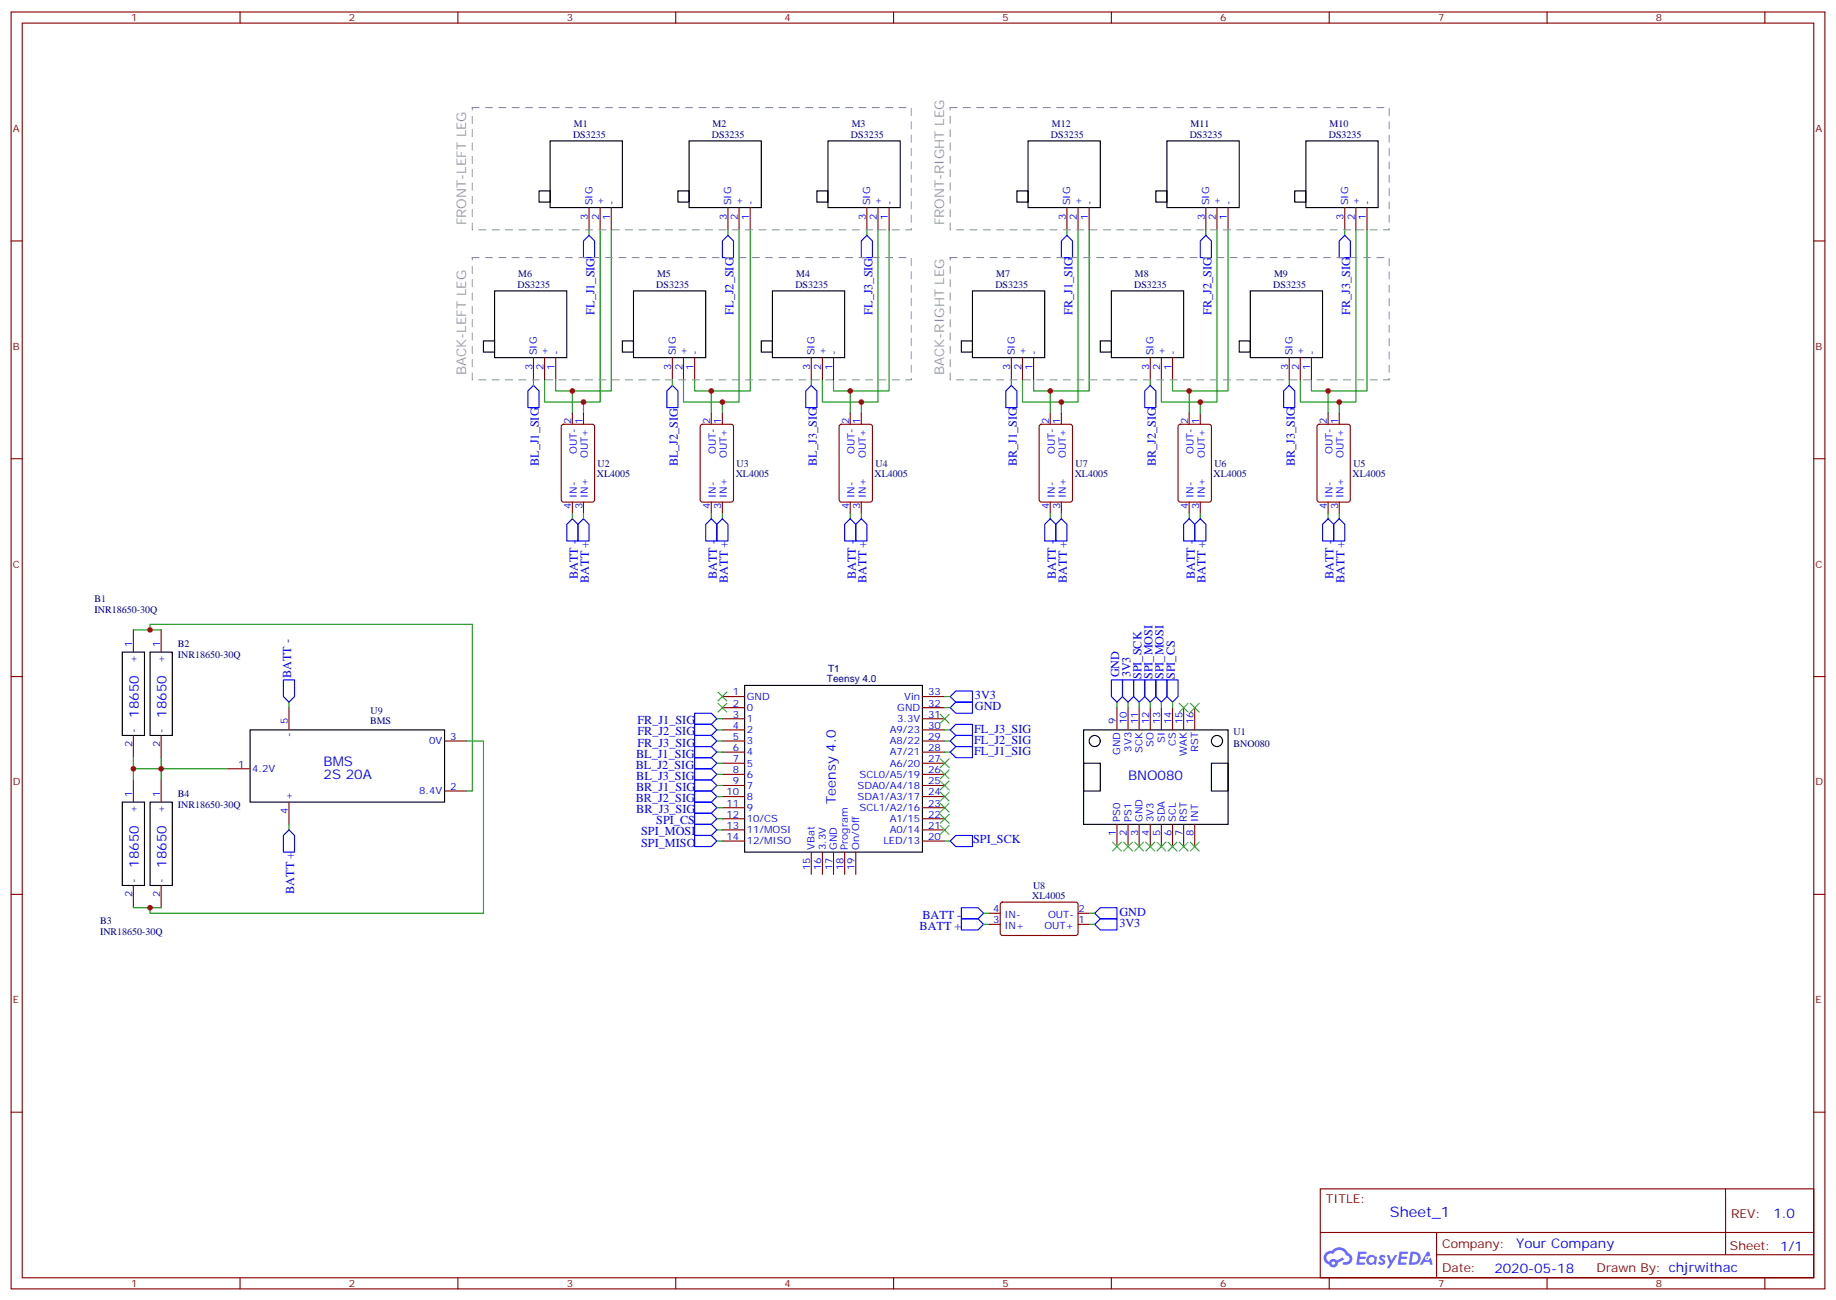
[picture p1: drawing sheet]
<svg xmlns="http://www.w3.org/2000/svg" width="583mm" height="413mm" viewBox="0 0 583 413" stroke-linecap="round" stroke-linejoin="round" font-family="sans-serif">
<g fill="none" stroke="#870000" stroke-width=".35">
<path d="M3.5 3.8h575.8v405.4h-575.8zM7.1 7.3h568.6v398.3h-568.6zM76.2 3.8v3.5M145.3 3.8v3.5M214.5 3.8v3.5M283.6 3.8v3.5M352.8 3.8v3.5M421.9 3.8v3.5M491.1 3.8v3.5M560.2 3.8v3.5M3.5 76.5h3.6M575.7 76.5h3.6"/>
<path d="M3.5 145.6h3.6M575.7 145.6h3.6M3.5 214.8h3.6M575.7 214.8h3.6M3.5 283.9h3.6M575.7 283.9h3.6M3.5 353.1h3.6M575.7 353.1h3.6M419.1 377.4h156.6v28.2h-156.6zM547.7 377.4v20.9M419.1 391.2h156.5M456 398.3h119.6"/>
<path d="M456 391.2v14.2M76.2 405.6v3.6M145.3 405.6v3.6M214.5 405.6v3.6M283.6 405.6v3.6M352.8 405.6v3.6M421.9 405.6v3.6M491.1 405.6v3.6M560.2 405.6v3.6"/>
</g>
<g fill="#5487ff">
<path d="M438.1 398.6a1.22 1.22 0 0 1 1.7 .2l-.4 .6a.47 .47 0 0 0-.3-.4 .47 .47 0 0 0-.5 .2l.1 .2a1.14 1.14 0 0 1 .8 1.8 1.14 1.14 0 0 1-1.9 0l-.2-.2 .5-.6 .7 .5a.29 .29 0 0 0 .3-.3 .29 .29 0 0 0-.2-.3 1.04 1.04 0 0 1-.6-1.7z"/>
<path d="M431.1 397.3h2.3l.4 .2-.2 .5-1.8 .1-.1 .8h1.5l.3 .4-.3 .4h-1.6l-.2 1.1h1.7l.2 .3-.2 .3-2.6 .1z"/>
<path d="M444.2 397.3l2.7 .2-.1 .5-1.8 .1-.2 .8h1.6l.3 .4-.4 .4h-1.6l-.1 1.1h1.7l.2 .3-.2 .3-2.7 .1z"/>
<path d="M453 397.3h.7l.3 1.3-.6 .3a.69 .69 0 0 0-1 .3 .69 .69 0 0 0 .4 .9 .69 .69 0 0 0 .9-.6l.5-.2 .6 2.2h-.8l-.3-.9h-1.7l-.5 .9h-.8z"/>
<path d="M440.2 398.4h.8l.6 1.8 1.1-1.8h.9l-2.6 4.2h-.8l.9-1.5z"/>
<path d="M447.8 397.3l-.6 4.2h1.3a2.11 2.11 0 0 0 2.5-2.1 2.11 2.11 0 0 0-2.5-2.1zM448.5 398.1a1.43 1.43 0 0 1 1.6 1.6 1.43 1.43 0 0 1-2 1.1z"/>
<path d="M434.1 399a1.54 1.54 0 0 0-.1 2.1 1.54 1.54 0 0 0 2.1 .1l.7 .3 .3-2.3-.6-.3a1.49 1.49 0 0 0-2.4 .1zM434.3 400a.95 .95 0 0 1 1.9 0 .95 .95 0 0 1-1.9 0z"/>
<path d="M420.8 397.7a2.18 2.18 0 0 0 1.1 3.7 1.44 1.44 0 0 0 1.6 .9 1.44 1.44 0 0 0 1.2-1.4l2-1-.5-.8-1.9 1a1.47 1.47 0 0 0-2.4 .4 1.39 1.39 0 0 1-.7-1.9 1.39 1.39 0 0 1 2-.5 2.12 2.12 0 0 1 2.2-1.3 2.12 2.12 0 0 1 1.9 1.7 1.14 1.14 0 0 1 1 1.4 1.14 1.14 0 0 1-1.6 .7 .43 .43 0 0 0-.5 .4 .43 .43 0 0 0 .4 .5 1.98 1.98 0 0 0 2.5-1.2 1.98 1.98 0 0 0-1.2-2.6 3.1 3.1 0 0 0-5.3-.6l-.9 .1zM422.7 401a.55 .55 0 0 1 1.1 0 .55 .55 0 0 1-1.1 0z"/>
<circle cx="453" cy="399.4" r=".26"/>
</g>
<g fill="none" stroke="#000" stroke-width=".35">
<path d="M174.6 44.7h23v21.2h-23zM218.7 44.7h23v21.2h-23zM262.8 44.7h23v21.2h-23zM326.3 44.7h22.9v21.2h-22.9zM370.4 44.7h22.9v21.2h-22.9zM414.5 44.7h22.9v21.2h-22.9zM171.1 60.6h3.5v3.5h-3.5zM215.2 60.6h3.5v3.5h-3.5zM259.3 60.6h3.5v3.5h-3.5zM322.8 60.6h3.5v3.5h-3.5zM366.9 60.6h3.5v3.5h-3.5zM411 60.6h3.5v3.5h-3.5z"/>
<path d="M157 92.4h22.9v21.1h-22.9zM201.1 92.4h22.9v21.1h-22.9zM245.2 92.4h22.9v21.1h-22.9zM308.7 92.4h22.9v21.1h-22.9zM352.8 92.4h22.9v21.1h-22.9zM396.9 92.4h22.9v21.1h-22.9zM153.5 108.2h3.5v3.6h-3.5zM197.6 108.2h3.5v3.6h-3.5zM241.7 108.2h3.5v3.6h-3.5zM305.2 108.2h3.5v3.6h-3.5zM349.2 108.2h3.6v3.6h-3.6zM393.3 108.2h3.6v3.6h-3.6z"/>
<path d="M38.8 207h7.1v26.5h-7.1zM47.6 207h7.1v26.5h-7.1zM236.4 217.6h56.4v52.9h-56.4zM79.4 231.7h61.7v22.9h-61.7zM344 231.7h45.8v30h-45.8zM38.8 254.6h7.1v26.5h-7.1zM47.6 254.6h7.1v26.5h-7.1zM344 242.3h5.2v8.8h-5.2zM384.5 242.3h5.3v8.8h-5.3z"/>
<circle cx="347.5" cy="235.2" r="1.76"/>
<circle cx="386.3" cy="235.2" r="1.76"/>
</g>
<g fill="none" stroke="#870000" stroke-width=".35">
<path d="M187 65.9v7.1M190.5 65.9v7.1M194 65.9v7.1M231.1 65.9v7.1M234.6 65.9v7.1M238.1 65.9v7.1M275.2 65.9v7.1M278.7 65.9v7.1M282.2 65.9v7.1M338.7 65.9v7.1M342.2 65.9v7.1M345.7 65.9v7.1"/>
<path d="M382.8 65.9v7.1M386.3 65.9v7.1M389.8 65.9v7.1M426.9 65.9v7.1M430.4 65.9v7.1M433.9 65.9v7.1M169.3 113.5v7.1M172.9 113.5v7.1M176.4 113.5v7.1M213.4 113.5v7.1M217 113.5v7.1M220.5 113.5v7.1"/>
<path d="M257.5 113.5v7.1M261.1 113.5v7.1M264.6 113.5v7.1M321 113.5v7.1M324.6 113.5v7.1M328.1 113.5v7.1M365.1 113.5v7.1M368.7 113.5v7.1M372.2 113.5v7.1M409.2 113.5v7.1M412.7 113.5v7.1M416.3 113.5v7.1"/>
<path d="M178.4 134.9l.5-.2h9.1l.7 .4v23.6l-.4 .6-9.4 .1-.7-.5v-23.5zM181.7 131.2v3.5M185.2 131.2v3.5M222.5 134.9l.5-.2h9.1l.7 .4v23.6l-.4 .6-9.4 .1-.7-.5-.1-23.5zM225.8 131.2v3.5M229.3 131.2v3.5M266.6 134.9l.5-.2h9.1l.7 .4v23.6l-.4 .6-9.4 .1-.7-.5-.1-23.5zM269.9 131.2v3.5M273.4 131.2v3.5M330.1 134.9l.5-.2h9.1l.7 .4v23.6l-.4 .6-9.4 .1-.7-.5-.1-23.5zM333.4 131.2v3.5M336.9 131.2v3.5"/>
<path d="M374.2 134.9l.4-.2h9.2l.7 .4v23.6l-.4 .6-9.5 .1-.6-.5-.1-23.5zM377.5 131.2v3.5M381 131.2v3.5M418.3 134.9l.4-.2h9.2l.7 .4v23.6l-.4 .6-9.5 .1-.6-.5-.1-23.5zM421.6 131.2v3.5M425.1 131.2v3.5M181.7 159.4v3.5M185.2 159.4v3.5M225.8 159.4v3.5M229.3 159.4v3.5M269.9 159.4v3.5M273.4 159.4v3.5"/>
<path d="M333.4 159.4v3.5M336.9 159.4v3.5M377.5 159.4v3.5M381 159.4v3.5M421.6 159.4v3.5M425.1 159.4v3.5M42.3 200v7M51.2 200v7M42.3 233.5v7M51.2 233.5v7M91.7 224.6v7.1M141.1 235.2h7.1"/>
<path d="M229.3 221.1h7.1M229.3 224.6h7.1M229.3 228.2h7.1M229.3 231.7h7.1M229.3 235.2h7.1M229.3 238.8h7.1M292.8 221.1h7.1M292.8 224.6h7.1M292.8 228.2h7.1M292.8 231.7h7.1M292.8 235.2h7.1M292.8 238.8h7.1"/>
<path d="M354.5 224.6v7.1M358.1 224.6v7.1M361.6 224.6v7.1M365.1 224.6v7.1M368.7 224.6v7.1M372.2 224.6v7.1M375.7 224.6v7.1M379.2 224.6v7.1M42.3 247.6v7M51.2 247.6v7M72.3 244.1h7.1M91.7 254.6v7.1"/>
<path d="M141.1 251.1h7.1M229.3 242.3h7.1M229.3 245.8h7.1M229.3 249.3h7.1M229.3 252.9h7.1M229.3 256.4h7.1M229.3 259.9h7.1M292.8 242.3h7.1M292.8 245.8h7.1M292.8 249.3h7.1M292.8 252.9h7.1M292.8 256.4h7.1"/>
<path d="M292.8 259.9h7.1M229.3 263.5h7.1M229.3 267h7.1M257.5 270.5v7.1M261.1 270.5v7.1M264.6 270.5v7.1M268.1 270.5v7.1M271.6 270.5v7.1M292.8 263.5h7.1M292.8 267h7.1M354.5 261.7v7M358.1 261.7v7"/>
<path d="M361.6 261.7v7M365.1 261.7v7M368.7 261.7v7M372.2 261.7v7M375.7 261.7v7M379.2 261.7v7M42.3 281.1v7M51.2 281.1v7M314 289.9h3.5M314 293.4h3.5M317.7 286.6l.5-.2h23.6l.4 .7-.1 9.4-.6 .5-23.6-.1-.4-.6v-9.2zM342.2 289.9h3.5"/>
<path d="M342.2 293.4h3.5"/>
</g>
<g fill="none" stroke="#00f" stroke-width=".35">
<path d="M187 74.7l1.7 1.8v5.3h-3.5v-5.3zM231.1 74.7l1.7 1.8v5.3h-3.5v-5.3zM275.2 74.7l1.7 1.8v5.3h-3.5v-5.3zM338.7 74.7l1.7 1.8v5.3h-3.5v-5.3zM382.8 74.7l1.7 1.8v5.3h-3.5v-5.3zM426.9 74.7l1.7 1.8v5.3h-3.5v-5.3zM169.3 122.3l1.8 1.8v5.3h-3.5v-5.3zM213.4 122.3l1.8 1.8v5.3h-3.5v-5.3zM257.5 122.3l1.8 1.8v5.3h-3.5v-5.3zM321 122.3l1.8 1.8v5.3h-3.5v-5.3zM365.1 122.3l1.8 1.8v5.3h-3.5v-5.3zM409.2 122.3l1.8 1.8v5.3h-3.5v-5.3z"/>
<path d="M181.7 164.7l1.7 1.7v5.3h-3.5v-5.3zM185.2 164.7l1.8 1.7v5.3h-3.6v-5.3zM224 166.4l1.8-1.7 1.7 1.7v5.3h-3.5zM229.3 164.7l1.8 1.7v5.3h-3.6v-5.3zM269.9 164.7l1.7 1.7v5.3h-3.5v-5.3zM271.6 166.4l1.8-1.7 1.8 1.7v5.3h-3.6zM333.4 164.7l1.7 1.7v5.3h-3.5v-5.3zM335.1 166.4l1.8-1.7 1.8 1.7v5.3h-3.6zM377.5 164.7l1.7 1.7v5.3h-3.5v-5.3zM381 164.7l1.8 1.7v5.3h-3.6v-5.3zM421.6 164.7l1.7 1.7v5.3h-3.5v-5.3zM425.1 164.7l1.8 1.7v5.3h-3.6v-5.3z"/>
<path d="M90 215.8h3.5v5.3l-1.8 1.8-1.7-1.8zM352.8 215.8h3.5v5.3l-1.8 1.8-1.7-1.8zM356.3 215.8h3.5v5.3l-1.7 1.8-1.8-1.8zM359.8 215.8h3.6v5.3l-1.8 1.8-1.8-1.8zM363.4 215.8h3.5v5.3l-1.8 1.8-1.7-1.8zM366.9 215.8h3.5v5.3l-1.7 1.8-1.8-1.8zM370.4 215.8h3.5v5.3l-1.7 1.8-1.8-1.8zM220.5 226.4h5.3l1.7 1.8-1.7 1.7h-5.3zM220.5 229.9h5.3l1.7 1.8-1.7 1.8h-5.3zM220.5 233.5h5.3l1.7 1.7-1.7 1.8h-5.3zM220.5 237h5.3l1.7 1.8-1.7 1.7h-5.3zM301.6 238.8l1.8-1.8h5.3v3.5h-5.3z"/>
<path d="M301.6 235.2l1.8-1.7h5.3v3.5h-5.3zM301.6 224.6l1.8-1.7h5.3v3.5h-5.3zM301.6 221.1l1.8-1.7h5.3v3.5h-5.3zM303.4 229.9h5.3v3.6h-5.3l-1.8-1.8zM220.5 240.5h5.3l1.7 1.8-1.7 1.8h-5.3zM220.5 244.1h5.3l1.7 1.7-1.7 1.8h-5.3zM220.5 247.6h5.3l1.7 1.7-1.7 1.8h-5.3zM220.5 251.1h5.3l1.7 1.8-1.7 1.7h-5.3zM220.5 254.6h5.3l1.7 1.8-1.7 1.8h-5.3zM220.5 258.2h5.3l1.7 1.7-1.7 1.8h-5.3zM90 265.2l1.7-1.7 1.8 1.7v5.3h-3.5zM220.5 261.7h5.3l1.7 1.8-1.7 1.7h-5.3z"/>
<path d="M220.5 265.2h5.3l1.7 1.8-1.7 1.7h-5.3zM301.6 267l1.8-1.8h5.3v3.5h-5.3zM305.2 288.1h5.2l1.8 1.8-1.8 1.8h-5.2zM305.2 291.7h5.2l1.8 1.7-1.8 1.8h-5.2zM347.5 289.9l1.7-1.8h5.3v3.6h-5.3zM349.2 291.7h5.3v3.5h-5.3l-1.7-1.8z"/>
</g>
<g fill="none" stroke="#008700" stroke-width=".35">
<path d="M187 73v1.7M190.5 73v54.6h-5.3M194 73v51.1h-12.3M231.1 73v1.7M234.6 73v54.6h-5.3M238.1 73v51.1h-12.3M275.2 73v1.7M278.7 73v54.6h-5.3M282.2 73v51.1h-12.3M338.7 73v1.7M342.2 73v54.6h-5.3M345.7 73v51.1h-12.3"/>
<path d="M382.8 73v1.7M386.3 73v54.6h-5.3M389.8 73v51.1h-12.3M426.9 73v1.7M430.4 73v54.6h-5.3M433.9 73v51.1h-12.3M169.3 120.6v1.7M172.9 120.6v7h12.3v3.6M176.4 120.6v3.5h5.3v7.1M213.4 120.6v1.7M217 120.6v7h12.3v3.6M220.5 120.6v3.5h5.3v7.1"/>
<path d="M257.5 120.6v1.7M261.1 120.6v7h12.3v3.6M264.6 120.6v3.5h5.3v7.1M321 120.6v1.7M324.6 120.6v7h12.3v3.6M328.1 120.6v3.5h5.3v7.1M365.1 120.6v1.7M368.7 120.6v7h12.3v3.6M372.2 120.6v3.5h5.3v7.1M409.2 120.6v1.7M412.7 120.6v7h12.4v3.6M416.3 120.6v3.5h5.3v7.1"/>
<path d="M181.7 162.9v1.8M185.2 162.9v1.8M225.8 162.9v1.8M229.3 162.9v1.8M269.9 162.9v1.8M273.4 162.9v1.8M333.4 162.9v1.8M336.9 162.9v1.8M377.5 162.9v1.8M381 162.9v1.8M421.6 162.9v1.8M425.1 162.9v1.8"/>
<path d="M42.3 200h8.9M47.6 200v-1.8h102.3v52.9h-1.7M91.7 222.9v1.7M148.2 235.2h5.3v54.7h-105.9v-1.8M227.5 238.8h1.8M227.5 235.2h1.8M227.5 231.7h1.8M227.5 228.2h1.8M299.9 238.8h1.7M299.9 235.2h1.7M299.9 231.7h1.7M299.9 221.1h1.7"/>
<path d="M299.9 224.6h1.7M354.5 222.9v1.7M358.1 222.9v1.7M361.6 222.9v1.7M365.1 222.9v1.7M368.7 222.9v1.7M372.2 222.9v1.7M42.3 240.5v7.1M42.3 244.1h30M51.2 240.5v7.1M227.5 256.4h1.8M227.5 252.9h1.8"/>
<path d="M227.5 249.3h1.8M227.5 245.8h1.8M227.5 242.3h1.8M227.5 259.9h1.8M91.7 261.7v1.8M227.5 263.5h1.8M227.5 267h1.8M299.9 267h1.7M42.3 288.1h8.9M312.2 293.4h1.8M312.2 289.9h1.8M345.7 293.4h1.8"/>
<path d="M345.7 289.9h1.8"/>
</g>
<path d="M149.9 34.1h139.4v38.9h-139.4zM301.6 34.1h139.4v38.9h-139.4zM149.9 81.8h139.4v38.8h-139.4zM301.6 81.8h139.4v38.8h-139.4z" fill="none" stroke="#999" stroke-width=".35" stroke-dasharray="2.1 2.1"/>
<g fill="none" stroke="#3c3" stroke-width=".35">
<path d="M227.9 219.7l2.8 2.8M230.7 219.7l-2.8 2.8M227.9 223.2l2.8 2.9M230.7 223.2l-2.8 2.9M298.4 226.8l2.9 2.8M301.3 226.8l-2.9 2.8M374.3 223.2l2.8 2.9M377.1 223.2l-2.8 2.9M377.8 223.2l2.8 2.9M380.6 223.2l-2.8 2.9M298.4 240.9l2.9 2.8M298.4 244.4l2.9 2.8"/>
<path d="M298.4 247.9l2.9 2.9M298.4 251.5l2.9 2.8M298.4 255l2.9 2.8M298.4 258.5l2.9 2.8M301.3 240.9l-2.9 2.8M301.3 244.4l-2.9 2.8M301.3 247.9l-2.9 2.9M301.3 251.5l-2.9 2.8M301.3 255l-2.9 2.8M301.3 258.5l-2.9 2.8M298.4 262l2.9 2.9M301.3 262l-2.9 2.9"/>
<path d="M353.1 267.3l2.9 2.9M356 267.3l-2.9 2.9M356.7 267.3l2.8 2.9M359.5 267.3l-2.8 2.9M360.2 267.3l2.8 2.9M363 267.3l-2.8 2.9M363.7 267.3l2.8 2.9M366.5 267.3l-2.8 2.9M367.2 267.3l2.9 2.9M370.1 267.3l-2.9 2.9M370.8 267.3l2.8 2.9M373.6 267.3l-2.8 2.9"/>
<path d="M374.3 267.3l2.8 2.9M377.1 267.3l-2.8 2.9M377.8 267.3l2.8 2.9M380.6 267.3l-2.8 2.9"/>
</g>
<g fill="#c00">
<circle cx="47.6" cy="200" r=".88"/>
<circle cx="421.6" cy="124.1" r=".88"/>
<circle cx="425.1" cy="127.6" r=".88"/>
<circle cx="333.4" cy="124.1" r=".88"/>
<circle cx="336.9" cy="127.6" r=".88"/>
<circle cx="381" cy="127.6" r=".88"/>
<circle cx="377.5" cy="124.1" r=".88"/>
<circle cx="225.8" cy="124.1" r=".88"/>
<circle cx="229.3" cy="127.6" r=".88"/>
<circle cx="185.2" cy="127.6" r=".88"/>
<circle cx="181.7" cy="124.1" r=".88"/>
<circle cx="273.4" cy="127.6" r=".88"/>
<circle cx="269.9" cy="124.1" r=".88"/>
<circle cx="51.2" cy="244.1" r=".88"/>
<circle cx="42.3" cy="244.1" r=".88"/>
<circle cx="47.6" cy="288.1" r=".88"/>
</g>
<text font-size="4.6" fill="#00f" x="441.2" y="386.4">Sheet_1</text>
<g font-size="4.2" fill="#999">
<text x="148" y="71.6" transform="rotate(-90 148 71.6)">FRONT-LEFT LEG</text>
<text x="299.7" y="71.6" transform="rotate(-90 299.7 71.6)">FRONT-RIGHT LEG</text>
<text x="148" y="119.2" transform="rotate(-90 148 119.2)">BACK-LEFT LEG</text>
<text x="299.7" y="119.2" transform="rotate(-90 299.7 119.2)">BACK-RIGHT LEG</text>
</g>
<g font-size="4.2" fill="#00f">
<text x="44" y="227.9" transform="rotate(-90 44 227.9)">18650</text>
<text x="52.9" y="227.9" transform="rotate(-90 52.9 227.9)">18650</text>
<text x="102.7" y="243.2">BMS</text>
<text x="102.7" y="247.4">2S 20A</text>
<text x="358.1" y="247.6">BNO080</text>
<text x="265.3" y="255.2" transform="rotate(-90 265.3 255.2)">Teensy 4.0</text>
<text x="44" y="275.5" transform="rotate(-90 44 275.5)">18650</text>
<text x="52.9" y="275.5" transform="rotate(-90 52.9 275.5)">18650</text>
<text x="562.9" y="386.7">1.0</text>
<text x="481.3" y="396.2">Your Company</text>
<text x="474.4" y="404">2020-05-18</text>
</g>
<g font-size="3.9" fill="#00f">
<text x="188.7" y="99.9" transform="rotate(-90 188.7 99.9)">FL_J1_SIG</text>
<text x="232.8" y="99.9" transform="rotate(-90 232.8 99.9)">FL_J2_SIG</text>
<text x="276.9" y="99.9" transform="rotate(-90 276.9 99.9)">FL_J3_SIG</text>
<text x="340.4" y="99.9" transform="rotate(-90 340.4 99.9)">FR_J1_SIG</text>
<text x="384.5" y="99.9" transform="rotate(-90 384.5 99.9)">FR_J2_SIG</text>
<text x="428.6" y="99.9" transform="rotate(-90 428.6 99.9)">FR_J3_SIG</text>
<text x="171.1" y="148" transform="rotate(-90 171.1 148)">BL_J1_SIG</text>
<text x="215.2" y="148.1" transform="rotate(-90 215.2 148.1)">BL_J2_SIG</text>
<text x="259.3" y="147.9" transform="rotate(-90 259.3 147.9)">BL_J3_SIG</text>
<text x="322.8" y="148" transform="rotate(-90 322.8 148)">BR_J1_SIG</text>
<text x="366.9" y="148.1" transform="rotate(-90 366.9 148.1)">BR_J2_SIG</text>
<text x="411" y="147.9" transform="rotate(-90 411 147.9)">BR_J3_SIG</text>
<text x="183.4" y="183.9" transform="rotate(-90 183.4 183.9)">BATT -</text>
<text x="186.9" y="185" transform="rotate(-90 186.9 185)">BATT +</text>
<text x="227.5" y="183.9" transform="rotate(-90 227.5 183.9)">BATT -</text>
<text x="231" y="185" transform="rotate(-90 231 185)">BATT +</text>
<text x="271.6" y="183.9" transform="rotate(-90 271.6 183.9)">BATT -</text>
<text x="275.1" y="185" transform="rotate(-90 275.1 185)">BATT +</text>
<text x="335.1" y="183.9" transform="rotate(-90 335.1 183.9)">BATT -</text>
<text x="338.6" y="185" transform="rotate(-90 338.6 185)">BATT +</text>
<text x="379.2" y="183.9" transform="rotate(-90 379.2 183.9)">BATT -</text>
<text x="382.7" y="185" transform="rotate(-90 382.7 185)">BATT +</text>
<text x="423.3" y="183.9" transform="rotate(-90 423.3 183.9)">BATT -</text>
<text x="426.8" y="185" transform="rotate(-90 426.8 185)">BATT +</text>
<text x="92.4" y="215.3" transform="rotate(-90 92.4 215.3)">BATT -</text>
<text x="355.3" y="215" transform="rotate(-90 355.3 215)">GND</text>
<text x="358.8" y="215.1" transform="rotate(-90 358.8 215.1)">3V3</text>
<text x="362.3" y="215.6" transform="rotate(-90 362.3 215.6)">SPI_SCK</text>
<text x="365.8" y="215.6" transform="rotate(-90 365.8 215.6)">SPI_MOSI</text>
<text x="369.4" y="215.6" transform="rotate(-90 369.4 215.6)">SPI_MOSI</text>
<text x="372.9" y="215.6" transform="rotate(-90 372.9 215.6)">SPI_CS</text>
<text x="309.5" y="221.9">3V3</text>
<text x="309.5" y="225.4">GND</text>
<text x="202.3" y="229.9">FR_J1_SIG</text>
<text x="202.4" y="233.5">FR_J2_SIG</text>
<text x="309.2" y="232.5">FL_J3_SIG</text>
<text x="202.3" y="237">FR_J3_SIG</text>
<text x="309.2" y="236.1">FL_J2_SIG</text>
<text x="309.2" y="239.6">FL_J1_SIG</text>
<text x="201.8" y="244.1">BL_J2_SIG</text>
<text x="201.9" y="240.5">BL_J1_SIG</text>
<text x="201.9" y="251.1">BR_J1_SIG</text>
<text x="202" y="247.6">BL_J3_SIG</text>
<text x="201.8" y="254.6">BR_J2_SIG</text>
<text x="202" y="258.2">BR_J3_SIG</text>
<text x="208.3" y="261.7">SPI_CS</text>
<text x="203.5" y="265.2">SPI_MOSI</text>
<text x="203.5" y="268.7">SPI_MISO</text>
<text x="308.9" y="267.7">SPI_SCK</text>
<text x="93.4" y="283.7" transform="rotate(-90 93.4 283.7)">BATT +</text>
<text x="292.8" y="291.6">BATT -</text>
<text x="355.3" y="290.7">GND</text>
<text x="291.9" y="295.1">BATT +</text>
<text x="355.3" y="294.2">3V3</text>
</g>
<g font-size="3.9" fill="#800">
<text x="420.9" y="382">TITLE:</text>
<text x="549.5" y="386.7">REV:</text>
<text x="457.8" y="396.2">Company:</text>
<text x="549.1" y="396.8">Sheet: 1/1</text>
<text x="457.8" y="403.9">Date:</text>
<text x="506.8" y="403.9">Drawn By: chjrwithac</text>
</g>
<g font-size="3.2" fill="#800">
<text x="41.6" y="6.8">1</text>
<text x="110.8" y="6.8">2</text>
<text x="179.9" y="6.8">3</text>
<text x="249.1" y="6.8">4</text>
<text x="318.2" y="6.8">5</text>
<text x="387.3" y="6.8">6</text>
<text x="456.5" y="6.8">7</text>
<text x="525.6" y="6.8">8</text>
<text x="4.1" y="41.9">A</text>
<text x="576.3" y="41.9">A</text>
<text x="4.1" y="111.1">B</text>
<text x="576.3" y="111.1">B</text>
<text x="4.1" y="180.2">C</text>
<text x="576.3" y="180.2">C</text>
<text x="4.1" y="249.3">D</text>
<text x="576.3" y="249.3">D</text>
<text x="4.1" y="318.5">E</text>
<text x="576.3" y="318.5">E</text>
<text x="41.6" y="408.6">1</text>
<text x="110.8" y="408.6">2</text>
<text x="179.9" y="408.6">3</text>
<text x="249.1" y="408.6">4</text>
<text x="318.2" y="408.6">5</text>
<text x="387.3" y="408.6">6</text>
<text x="456.5" y="408.6">7</text>
<text x="525.6" y="408.6">8</text>
</g>
<g font-size="3.2" fill="#000080">
<text x="182.2" y="40.4">M1</text>
<text x="226.2" y="40.4">M2</text>
<text x="270.4" y="40.4">M3</text>
<text x="333.9" y="40.4">M12</text>
<text x="377.9" y="40.4">M11</text>
<text x="422.1" y="40.4">M10</text>
<text x="181.9" y="43.7">DS3235</text>
<text x="225.9" y="43.7">DS3235</text>
<text x="270.1" y="43.7">DS3235</text>
<text x="333.6" y="43.7">DS3235</text>
<text x="377.6" y="43.7">DS3235</text>
<text x="421.8" y="43.7">DS3235</text>
<text x="164.5" y="88.1">M6</text>
<text x="208.6" y="88.1">M5</text>
<text x="252.7" y="88.1">M4</text>
<text x="316.2" y="88.1">M7</text>
<text x="360.3" y="88.1">M8</text>
<text x="404.4" y="88.1">M9</text>
<text x="164.3" y="91.3">DS3235</text>
<text x="208.3" y="91.3">DS3235</text>
<text x="252.5" y="91.3">DS3235</text>
<text x="316" y="91.3">DS3235</text>
<text x="360" y="91.3">DS3235</text>
<text x="404.2" y="91.3">DS3235</text>
<text x="189.7" y="148.2">U2</text>
<text x="233.8" y="148.2">U3</text>
<text x="277.9" y="148.2">U4</text>
<text x="341.4" y="148.2">U7</text>
<text x="385.5" y="148.2">U6</text>
<text x="429.6" y="148.2">U5</text>
<text x="189.4" y="151.4">XL4005</text>
<text x="233.5" y="151.4">XL4005</text>
<text x="277.6" y="151.4">XL4005</text>
<text x="341.1" y="151.4">XL4005</text>
<text x="385.2" y="151.4">XL4005</text>
<text x="429.3" y="151.4">XL4005</text>
<text x="30" y="191.1">B1</text>
<text x="30" y="194.7">INR18650-30Q</text>
<text x="56.4" y="208.8">INR18650-30Q</text>
<text x="56.4" y="205.2">B2</text>
<text x="262.8" y="213.4">T1</text>
<text x="262.5" y="216.5">Teensy 4.0</text>
<text x="117.7" y="226.8">U9</text>
<text x="117.5" y="229.9">BMS</text>
<text x="391.6" y="233.5">U1</text>
<text x="391.6" y="237">BNO080</text>
<text x="56.4" y="256.4">INR18650-30Q</text>
<text x="56.4" y="252.9">B4</text>
<text x="327.6" y="285.3">XL4005</text>
<text x="327.9" y="282.1">U8</text>
<text x="31.7" y="293.4">B3</text>
<text x="31.7" y="297">INR18650-30Q</text>
</g>
<g font-size="3.2" fill="#00f">
<text x="188" y="65.2" transform="rotate(-90 188 65.2)">SIG</text>
<text x="191.6" y="65.2" transform="rotate(-90 191.6 65.2)">+</text>
<text x="195.1" y="65.2" transform="rotate(-90 195.1 65.2)">-</text>
<text x="232.1" y="65.2" transform="rotate(-90 232.1 65.2)">SIG</text>
<text x="235.7" y="65.2" transform="rotate(-90 235.7 65.2)">+</text>
<text x="239.2" y="65.2" transform="rotate(-90 239.2 65.2)">-</text>
<text x="276.2" y="65.2" transform="rotate(-90 276.2 65.2)">SIG</text>
<text x="279.8" y="65.2" transform="rotate(-90 279.8 65.2)">+</text>
<text x="283.3" y="65.2" transform="rotate(-90 283.3 65.2)">-</text>
<text x="339.7" y="65.2" transform="rotate(-90 339.7 65.2)">SIG</text>
<text x="343.3" y="65.2" transform="rotate(-90 343.3 65.2)">+</text>
<text x="346.8" y="65.2" transform="rotate(-90 346.8 65.2)">-</text>
<text x="383.8" y="65.2" transform="rotate(-90 383.8 65.2)">SIG</text>
<text x="387.3" y="65.2" transform="rotate(-90 387.3 65.2)">+</text>
<text x="390.9" y="65.2" transform="rotate(-90 390.9 65.2)">-</text>
<text x="427.9" y="65.2" transform="rotate(-90 427.9 65.2)">SIG</text>
<text x="431.4" y="65.2" transform="rotate(-90 431.4 65.2)">+</text>
<text x="435" y="65.2" transform="rotate(-90 435 65.2)">-</text>
<text x="186.6" y="69.7" transform="rotate(-90 186.6 69.7)">3</text>
<text x="190.1" y="69.7" transform="rotate(-90 190.1 69.7)">2</text>
<text x="193.7" y="69.7" transform="rotate(-90 193.7 69.7)">1</text>
<text x="230.7" y="69.7" transform="rotate(-90 230.7 69.7)">3</text>
<text x="234.2" y="69.7" transform="rotate(-90 234.2 69.7)">2</text>
<text x="237.8" y="69.7" transform="rotate(-90 237.8 69.7)">1</text>
<text x="274.8" y="69.7" transform="rotate(-90 274.8 69.7)">3</text>
<text x="278.3" y="69.7" transform="rotate(-90 278.3 69.7)">2</text>
<text x="281.9" y="69.7" transform="rotate(-90 281.9 69.7)">1</text>
<text x="338.3" y="69.7" transform="rotate(-90 338.3 69.7)">3</text>
<text x="341.8" y="69.7" transform="rotate(-90 341.8 69.7)">2</text>
<text x="345.4" y="69.7" transform="rotate(-90 345.4 69.7)">1</text>
<text x="382.4" y="69.7" transform="rotate(-90 382.4 69.7)">3</text>
<text x="385.9" y="69.7" transform="rotate(-90 385.9 69.7)">2</text>
<text x="389.5" y="69.7" transform="rotate(-90 389.5 69.7)">1</text>
<text x="426.5" y="69.7" transform="rotate(-90 426.5 69.7)">3</text>
<text x="430" y="69.7" transform="rotate(-90 430 69.7)">2</text>
<text x="433.6" y="69.7" transform="rotate(-90 433.6 69.7)">1</text>
<text x="170.4" y="112.8" transform="rotate(-90 170.4 112.8)">SIG</text>
<text x="173.9" y="112.8" transform="rotate(-90 173.9 112.8)">+</text>
<text x="177.4" y="112.8" transform="rotate(-90 177.4 112.8)">-</text>
<text x="214.5" y="112.8" transform="rotate(-90 214.5 112.8)">SIG</text>
<text x="218" y="112.8" transform="rotate(-90 218 112.8)">+</text>
<text x="221.5" y="112.8" transform="rotate(-90 221.5 112.8)">-</text>
<text x="258.6" y="112.8" transform="rotate(-90 258.6 112.8)">SIG</text>
<text x="262.1" y="112.8" transform="rotate(-90 262.1 112.8)">+</text>
<text x="265.6" y="112.8" transform="rotate(-90 265.6 112.8)">-</text>
<text x="322.1" y="112.8" transform="rotate(-90 322.1 112.8)">SIG</text>
<text x="325.6" y="112.8" transform="rotate(-90 325.6 112.8)">+</text>
<text x="329.1" y="112.8" transform="rotate(-90 329.1 112.8)">-</text>
<text x="366.2" y="112.8" transform="rotate(-90 366.2 112.8)">SIG</text>
<text x="369.7" y="112.8" transform="rotate(-90 369.7 112.8)">+</text>
<text x="373.2" y="112.8" transform="rotate(-90 373.2 112.8)">-</text>
<text x="410.3" y="112.8" transform="rotate(-90 410.3 112.8)">SIG</text>
<text x="413.8" y="112.8" transform="rotate(-90 413.8 112.8)">+</text>
<text x="417.3" y="112.8" transform="rotate(-90 417.3 112.8)">-</text>
<text x="169" y="117.3" transform="rotate(-90 169 117.3)">3</text>
<text x="172.5" y="117.3" transform="rotate(-90 172.5 117.3)">2</text>
<text x="176" y="117.3" transform="rotate(-90 176 117.3)">1</text>
<text x="213.1" y="117.3" transform="rotate(-90 213.1 117.3)">3</text>
<text x="216.6" y="117.3" transform="rotate(-90 216.6 117.3)">2</text>
<text x="220.1" y="117.3" transform="rotate(-90 220.1 117.3)">1</text>
<text x="257.2" y="117.3" transform="rotate(-90 257.2 117.3)">3</text>
<text x="260.7" y="117.3" transform="rotate(-90 260.7 117.3)">2</text>
<text x="264.2" y="117.3" transform="rotate(-90 264.2 117.3)">1</text>
<text x="320.7" y="117.3" transform="rotate(-90 320.7 117.3)">3</text>
<text x="324.2" y="117.3" transform="rotate(-90 324.2 117.3)">2</text>
<text x="327.7" y="117.3" transform="rotate(-90 327.7 117.3)">1</text>
<text x="364.8" y="117.3" transform="rotate(-90 364.8 117.3)">3</text>
<text x="368.3" y="117.3" transform="rotate(-90 368.3 117.3)">2</text>
<text x="371.8" y="117.3" transform="rotate(-90 371.8 117.3)">1</text>
<text x="408.9" y="117.3" transform="rotate(-90 408.9 117.3)">3</text>
<text x="412.4" y="117.3" transform="rotate(-90 412.4 117.3)">2</text>
<text x="415.9" y="117.3" transform="rotate(-90 415.9 117.3)">1</text>
<text x="181.3" y="134.5" transform="rotate(-90 181.3 134.5)">2</text>
<text x="184.9" y="134.5" transform="rotate(-90 184.9 134.5)">1</text>
<text x="225.4" y="134.5" transform="rotate(-90 225.4 134.5)">2</text>
<text x="229" y="134.5" transform="rotate(-90 229 134.5)">1</text>
<text x="269.5" y="134.5" transform="rotate(-90 269.5 134.5)">2</text>
<text x="273" y="134.5" transform="rotate(-90 273 134.5)">1</text>
<text x="333" y="134.5" transform="rotate(-90 333 134.5)">2</text>
<text x="336.5" y="134.5" transform="rotate(-90 336.5 134.5)">1</text>
<text x="377.1" y="134.5" transform="rotate(-90 377.1 134.5)">2</text>
<text x="380.6" y="134.5" transform="rotate(-90 380.6 134.5)">1</text>
<text x="421.2" y="134.5" transform="rotate(-90 421.2 134.5)">2</text>
<text x="424.7" y="134.5" transform="rotate(-90 424.7 134.5)">1</text>
<text x="183.1" y="144.2" transform="rotate(-90 183.1 144.2)">OUT-</text>
<text x="186.6" y="145.4" transform="rotate(-90 186.6 145.4)">OUT+</text>
<text x="227.2" y="144.2" transform="rotate(-90 227.2 144.2)">OUT-</text>
<text x="230.7" y="145.4" transform="rotate(-90 230.7 145.4)">OUT+</text>
<text x="271.3" y="144.2" transform="rotate(-90 271.3 144.2)">OUT-</text>
<text x="274.8" y="145.4" transform="rotate(-90 274.8 145.4)">OUT+</text>
<text x="334.8" y="144.2" transform="rotate(-90 334.8 144.2)">OUT-</text>
<text x="338.3" y="145.4" transform="rotate(-90 338.3 145.4)">OUT+</text>
<text x="378.9" y="144.2" transform="rotate(-90 378.9 144.2)">OUT-</text>
<text x="382.4" y="145.4" transform="rotate(-90 382.4 145.4)">OUT+</text>
<text x="423" y="144.2" transform="rotate(-90 423 144.2)">OUT-</text>
<text x="426.5" y="145.4" transform="rotate(-90 426.5 145.4)">OUT+</text>
<text x="181.3" y="161.6" transform="rotate(-90 181.3 161.6)">4</text>
<text x="183.1" y="158.1" transform="rotate(-90 183.1 158.1)">IN-</text>
<text x="184.9" y="161.6" transform="rotate(-90 184.9 161.6)">3</text>
<text x="186.6" y="158.1" transform="rotate(-90 186.6 158.1)">IN+</text>
<text x="225.4" y="161.6" transform="rotate(-90 225.4 161.6)">4</text>
<text x="227.2" y="158.1" transform="rotate(-90 227.2 158.1)">IN-</text>
<text x="229" y="161.6" transform="rotate(-90 229 161.6)">3</text>
<text x="230.7" y="158.1" transform="rotate(-90 230.7 158.1)">IN+</text>
<text x="269.5" y="161.6" transform="rotate(-90 269.5 161.6)">4</text>
<text x="271.3" y="158.1" transform="rotate(-90 271.3 158.1)">IN-</text>
<text x="273" y="161.6" transform="rotate(-90 273 161.6)">3</text>
<text x="274.8" y="158.1" transform="rotate(-90 274.8 158.1)">IN+</text>
<text x="333" y="161.6" transform="rotate(-90 333 161.6)">4</text>
<text x="334.8" y="158.1" transform="rotate(-90 334.8 158.1)">IN-</text>
<text x="336.5" y="161.6" transform="rotate(-90 336.5 161.6)">3</text>
<text x="338.3" y="158.1" transform="rotate(-90 338.3 158.1)">IN+</text>
<text x="377.1" y="161.6" transform="rotate(-90 377.1 161.6)">4</text>
<text x="378.9" y="158.1" transform="rotate(-90 378.9 158.1)">IN-</text>
<text x="380.6" y="161.6" transform="rotate(-90 380.6 161.6)">3</text>
<text x="382.4" y="158.1" transform="rotate(-90 382.4 158.1)">IN+</text>
<text x="421.2" y="161.6" transform="rotate(-90 421.2 161.6)">4</text>
<text x="423" y="158.1" transform="rotate(-90 423 158.1)">IN-</text>
<text x="424.7" y="161.6" transform="rotate(-90 424.7 161.6)">3</text>
<text x="426.5" y="158.1" transform="rotate(-90 426.5 158.1)">IN+</text>
<text x="42" y="205.2" transform="rotate(-90 42 205.2)">1</text>
<text x="50.8" y="205.2" transform="rotate(-90 50.8 205.2)">1</text>
<text x="43.4" y="210.3" transform="rotate(-90 43.4 210.3)">+</text>
<text x="52.2" y="210.3" transform="rotate(-90 52.2 210.3)">+</text>
<text x="232.6" y="220.8">1</text>
<text x="294.6" y="220.8">33</text>
<text x="232.6" y="227.8">3</text>
<text x="232.6" y="224.3">2</text>
<text x="237.1" y="225.7">0</text>
<text x="237.1" y="222.2">GND</text>
<text x="284.8" y="225.7">GND</text>
<text x="287.1" y="222.2">Vin</text>
<text x="294.6" y="224.3">32</text>
<text x="294.6" y="227.8">31</text>
<text x="43.4" y="232.8" transform="rotate(-90 43.4 232.8)">-</text>
<text x="52.2" y="232.8" transform="rotate(-90 52.2 232.8)">-</text>
<text x="91.4" y="229.9" transform="rotate(-90 91.4 229.9)">5</text>
<text x="92.8" y="233.9" transform="rotate(-90 92.8 233.9)">-</text>
<text x="232.6" y="231.4">4</text>
<text x="237.1" y="232.8">2</text>
<text x="237.1" y="229.2">1</text>
<text x="282.4" y="232.8">A9/23</text>
<text x="284.7" y="229.2">3.3V</text>
<text x="294.6" y="231.4">30</text>
<text x="354.2" y="229.9" transform="rotate(-90 354.2 229.9)">9</text>
<text x="357.7" y="229.9" transform="rotate(-90 357.7 229.9)">10</text>
<text x="361.2" y="229.9" transform="rotate(-90 361.2 229.9)">11</text>
<text x="364.8" y="229.9" transform="rotate(-90 364.8 229.9)">12</text>
<text x="368.3" y="229.9" transform="rotate(-90 368.3 229.9)">13</text>
<text x="371.8" y="229.9" transform="rotate(-90 371.8 229.9)">14</text>
<text x="375.4" y="229.9" transform="rotate(-90 375.4 229.9)">15</text>
<text x="378.9" y="229.9" transform="rotate(-90 378.9 229.9)">16</text>
<text x="42" y="237.3" transform="rotate(-90 42 237.3)">2</text>
<text x="50.8" y="237.3" transform="rotate(-90 50.8 237.3)">2</text>
<text x="136.2" y="236.3">0V</text>
<text x="142.9" y="234.9">3</text>
<text x="232.6" y="238.4">6</text>
<text x="232.6" y="234.9">5</text>
<text x="237.1" y="239.8">4</text>
<text x="237.1" y="236.3">3</text>
<text x="282.4" y="236.3">A8/22</text>
<text x="282.4" y="239.8">A7/21</text>
<text x="294.6" y="234.9">29</text>
<text x="294.6" y="238.4">28</text>
<text x="355.6" y="239.7" transform="rotate(-90 355.6 239.7)">GND</text>
<text x="359.1" y="238.6" transform="rotate(-90 359.1 238.6)">3V3</text>
<text x="362.7" y="239" transform="rotate(-90 362.7 239)">SCK</text>
<text x="366.2" y="237.1" transform="rotate(-90 366.2 237.1)">SO</text>
<text x="369.7" y="235.9" transform="rotate(-90 369.7 235.9)">SI</text>
<text x="373.2" y="236.8" transform="rotate(-90 373.2 236.8)">CS</text>
<text x="376.8" y="239.9" transform="rotate(-90 376.8 239.9)">WAK</text>
<text x="380.3" y="238.7" transform="rotate(-90 380.3 238.7)">RST</text>
<text x="75.6" y="243.7">1</text>
<text x="80.1" y="245.1">4.2V</text>
<text x="232.6" y="245.5">8</text>
<text x="232.6" y="241.9">7</text>
<text x="237.1" y="243.3">5</text>
<text x="282.4" y="243.3">A6/20</text>
<text x="294.6" y="241.9">27</text>
<text x="294.6" y="245.5">26</text>
<text x="142.9" y="250.8">2</text>
<text x="232.6" y="249">9</text>
<text x="237.1" y="250.4">7</text>
<text x="237.1" y="246.9">6</text>
<text x="272.2" y="250.4">SDA0/A4/18</text>
<text x="272.8" y="246.9">SCL0/A5/19</text>
<text x="294.6" y="249">25</text>
<text x="42" y="252.9" transform="rotate(-90 42 252.9)">1</text>
<text x="43.4" y="257.9" transform="rotate(-90 43.4 257.9)">+</text>
<text x="50.8" y="252.9" transform="rotate(-90 50.8 252.9)">1</text>
<text x="52.2" y="257.9" transform="rotate(-90 52.2 257.9)">+</text>
<text x="92.8" y="253.9" transform="rotate(-90 92.8 253.9)">+</text>
<text x="133.1" y="252.2">8.4V</text>
<text x="230.6" y="256">11</text>
<text x="230.6" y="252.5">10</text>
<text x="237.1" y="257.5">9</text>
<text x="237.1" y="253.9">8</text>
<text x="272.2" y="253.9">SDA1/A3/17</text>
<text x="272.8" y="257.5">SCL1/A2/16</text>
<text x="294.6" y="252.5">24</text>
<text x="294.6" y="256">23</text>
<text x="91.4" y="258.4" transform="rotate(-90 91.4 258.4)">4</text>
<text x="230.6" y="263.1">13</text>
<text x="230.6" y="259.6">12</text>
<text x="237.1" y="261">10/CS</text>
<text x="282.4" y="261">A1/15</text>
<text x="294.6" y="259.6">22</text>
<text x="294.6" y="263.1">21</text>
<text x="355.6" y="261" transform="rotate(-90 355.6 261)">PS0</text>
<text x="359.1" y="261" transform="rotate(-90 359.1 261)">PS1</text>
<text x="362.7" y="261" transform="rotate(-90 362.7 261)">GND</text>
<text x="366.2" y="261" transform="rotate(-90 366.2 261)">3V3</text>
<text x="369.7" y="261" transform="rotate(-90 369.7 261)">SDA</text>
<text x="373.2" y="261" transform="rotate(-90 373.2 261)">SCL</text>
<text x="376.8" y="261" transform="rotate(-90 376.8 261)">RST</text>
<text x="380.3" y="261" transform="rotate(-90 380.3 261)">INT</text>
<text x="230.6" y="266.6">14</text>
<text x="237.1" y="268">12/MISO</text>
<text x="237.1" y="264.5">11/MOSI</text>
<text x="258.6" y="269.8" transform="rotate(-90 258.6 269.8)">VBat</text>
<text x="262.1" y="269.8" transform="rotate(-90 262.1 269.8)">3.3V</text>
<text x="265.6" y="269.8" transform="rotate(-90 265.6 269.8)">GND</text>
<text x="269.2" y="269.8" transform="rotate(-90 269.2 269.8)">Program</text>
<text x="272.7" y="269.8" transform="rotate(-90 272.7 269.8)">On/Off</text>
<text x="280.4" y="268">LED/13</text>
<text x="282.4" y="264.5">A0/14</text>
<text x="294.6" y="266.6">20</text>
<text x="354.2" y="265.5" transform="rotate(-90 354.2 265.5)">1</text>
<text x="357.7" y="265.5" transform="rotate(-90 357.7 265.5)">2</text>
<text x="361.2" y="265.5" transform="rotate(-90 361.2 265.5)">3</text>
<text x="364.8" y="265.5" transform="rotate(-90 364.8 265.5)">4</text>
<text x="368.3" y="265.5" transform="rotate(-90 368.3 265.5)">5</text>
<text x="371.8" y="265.5" transform="rotate(-90 371.8 265.5)">6</text>
<text x="375.4" y="265.5" transform="rotate(-90 375.4 265.5)">7</text>
<text x="378.9" y="265.5" transform="rotate(-90 378.9 265.5)">8</text>
<text x="43.4" y="280.4" transform="rotate(-90 43.4 280.4)">-</text>
<text x="52.2" y="280.4" transform="rotate(-90 52.2 280.4)">-</text>
<text x="257.2" y="276.3" transform="rotate(-90 257.2 276.3)">15</text>
<text x="260.7" y="276.3" transform="rotate(-90 260.7 276.3)">16</text>
<text x="264.2" y="276.3" transform="rotate(-90 264.2 276.3)">17</text>
<text x="267.8" y="276.3" transform="rotate(-90 267.8 276.3)">18</text>
<text x="271.3" y="276.3" transform="rotate(-90 271.3 276.3)">19</text>
<text x="42" y="284.9" transform="rotate(-90 42 284.9)">2</text>
<text x="50.8" y="284.9" transform="rotate(-90 50.8 284.9)">2</text>
<text x="315.3" y="289.6">4</text>
<text x="315.3" y="293.1">3</text>
<text x="318.8" y="291.3">IN-</text>
<text x="332.7" y="291.3">OUT-</text>
<text x="342.4" y="289.6">2</text>
<text x="342.4" y="293.1">1</text>
<text x="318.8" y="294.9">IN+</text>
<text x="331.5" y="294.9">OUT+</text>
</g>
</svg>
